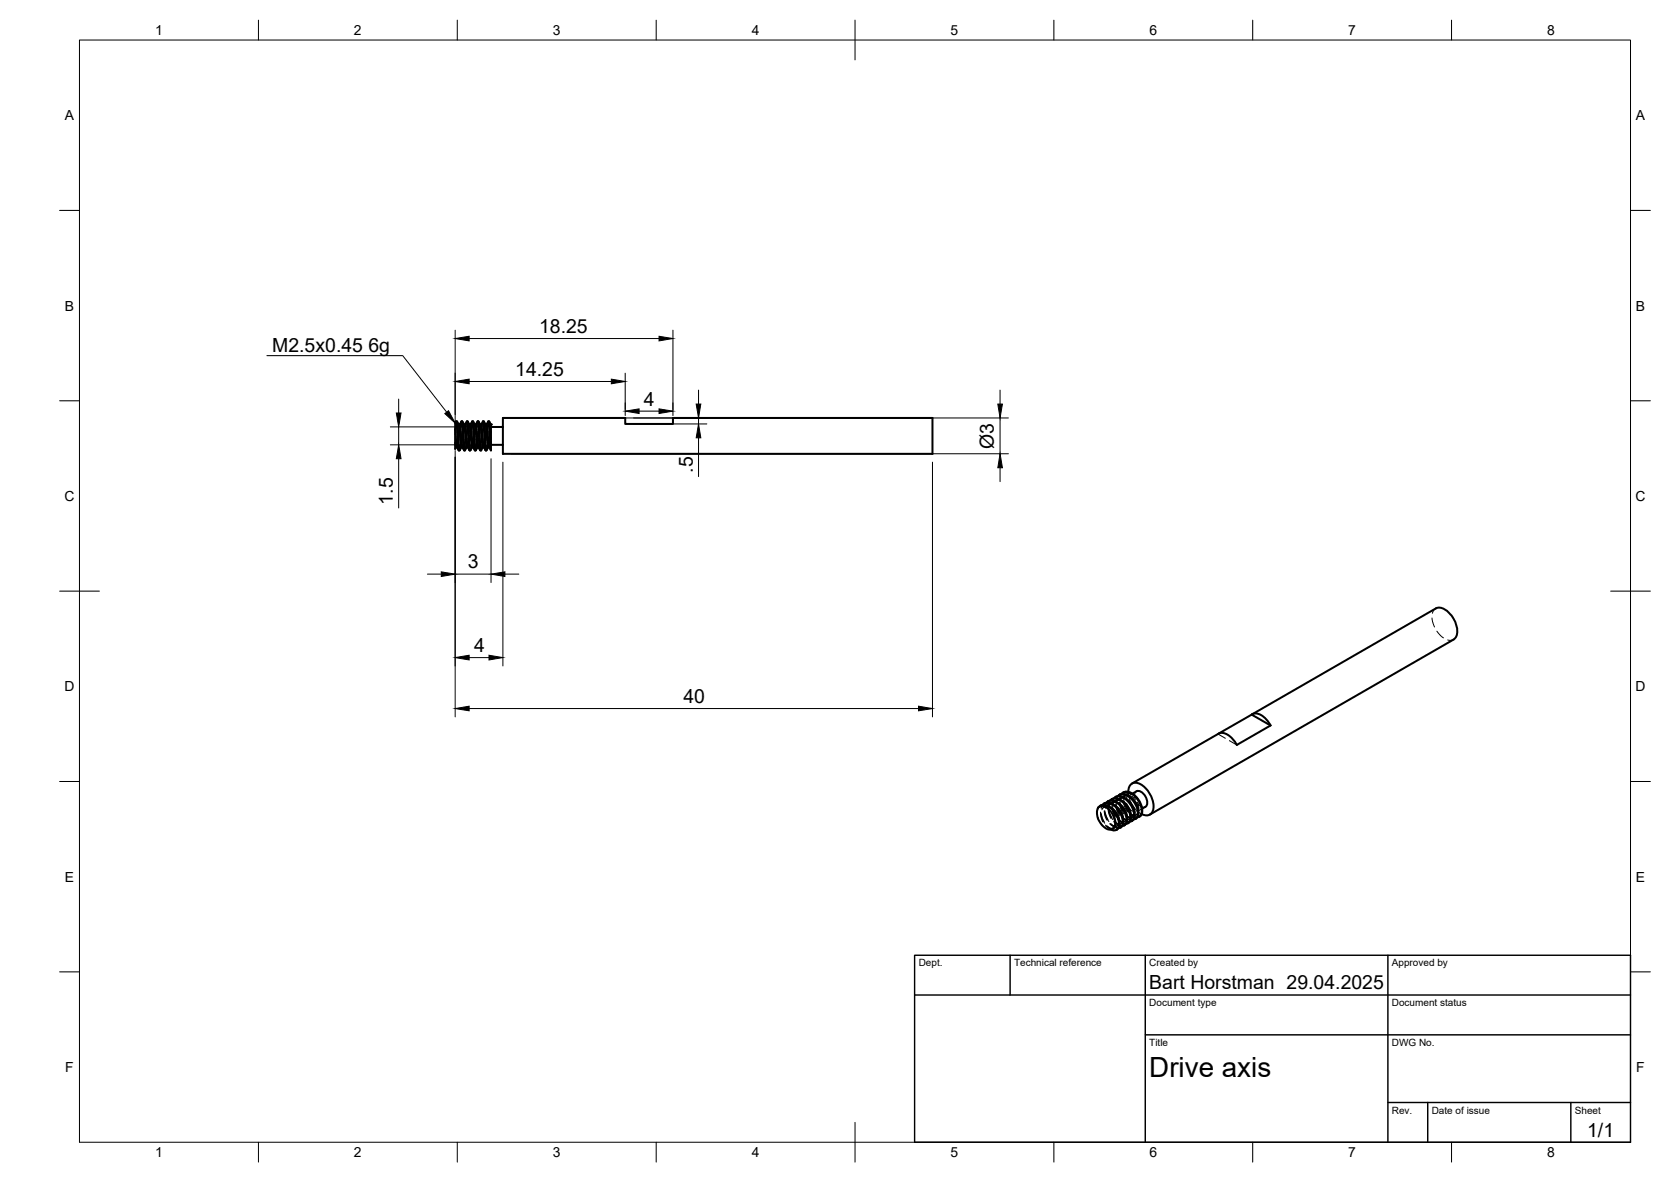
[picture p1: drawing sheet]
<svg xmlns="http://www.w3.org/2000/svg" width="420mm" height="297mm" viewBox="0 0 420 297" stroke-linecap="round" stroke-linejoin="round" font-family="sans-serif">
<!-- layer: Visible -->
<g fill="none" stroke="#000" stroke-width=".51">
<path d="M114.4 107.9v3.3l.3 1.2M114.4 111.2v1.6l.3-.4M114.7 105.9l.5 6.4a.62 .62 0 0 0 .3 .9M114.7 105.9l-.3 .4v1.6l.5 4.5M114.7 112.4h.2M114.7 105.9h.2M114.9 105.9l.6 7.3 .5-.8M114.9 112.4l.4 .8M114.9 105.9l.5 .8M115.3 106.7h.3M115.4 106.7l.6 5.7M115.6 106.7l.6 5.7"/>
<path d="M116 105.9l.6 6.4a.62 .62 0 0 0 .3 .9M116 105.9l-.4 .8M116 112.4h.2M116 105.9h.2M116.2 105.9l.7 7.3 .5-.8M116.2 112.4l.5 .8M116.2 105.9l.5 .8M116.7 106.7h.2M116.7 106.7l.6 5.7M116.9 106.7l.7 5.7M117.3 112.4h.3M117.4 105.9l.5 6.4a.62 .62 0 0 0 .4 .9"/>
<path d="M117.4 105.9l-.5 .8M117.4 105.9h.2M117.6 105.9l.7 7.3 .4-.8M117.6 112.4l.4 .8M117.6 105.9l.4 .8M118 106.7l.6 5.1a.43 .43 0 0 0 .4 .6M118 106.7h.3M118.3 106.7l.6 5.7M118.7 105.9l.6 6.4a.68 .68 0 0 0 .3 .9M118.7 105.9l-.4 .8M118.7 105.9h.2M118.9 105.9l.7 7.3 .5-.8"/>
<path d="M118.9 112.4l.5 .8M119 105.9l.7 1 .6 5.5M119.4 106.7l.7 5.7M119.6 106.7l.5-.8 .7 7.3-.5-.8M120.1 112.4h.2M120.1 105.9h.2M120.3 105.9l.7 7.3 .4-.8M120.3 105.9l.4 .8h.3M120.8 106.7l.6 5.7M120.8 113.2h.2M121 106.7l.4-.8 .7 7.3M121 106.7l.6 5.7"/>
<path d="M121.4 112.4h.3M121.4 105.9h.2M121.6 105.9l.7 7.3 .5-.8M121.6 112.4l.5 .8M121.7 105.9l.4 .8M122.1 106.7h.2M122.1 106.7l.6 5.7M122.1 113.2h.2M122.3 106.7l.7 5.7M122.7 112.4h.3M122.8 105.9l.6 7.3v-1.6M122.8 105.9l-.5 .8"/>
<path d="M122.8 105.9h.2l.1 .5 .3 5.2M123 112.4l.4 .8M123 105.9l.4 .8M123.4 106.7v4.9M123.4 106.7h.1M123.4 107.3h3M123.4 111.8h3M126.4 105h30.8v1.5h12v-1.5h65.3v9.1h-108.1zM361 152.9l-46.1 26.6M361 152.9a3 3 0 0 1 3.4 1.2 6.1 6.1 0 0 1 1.8 5.8l-.7 .8M314.7 179.6l4.8 2.7M314.7 179.6l-8.2 4.7"/>
<path d="M314.7 179.6a3 3 0 0 1 3.7 1.2l1.1 1.5M365.5 160.7l-76.4 44M281.4 199.8a3.1 3.1 0 0 1 3.8 1.5 3.6 3.6 0 0 1 .6 4.3l-.2 .1M282 199.5a2.68 2.68 0 0 1 3.8 1.1 4 4 0 0 1 .9 4.4l-.7 .4M282.3 199.2a2.91 2.91 0 0 1 3.7 1.3 4.1 4.1 0 0 1 .9 4.4l-.5 .4M283.7 199a1.92 1.92 0 0 1 .9-2.1 1.92 1.92 0 0 1 2.2 .2 6.5 6.5 0 0 1 3.1 6.7 1.81 1.81 0 0 1-2.8 .8M285.7 198.9l-.9 .5M285.8 198.9a2.6 2.6 0 0 1 2.7 2.8l-.2 .8-.3 .3M319.5 182.3l-8.5 4.9a4.7 4.7 0 0 0-4.2-3l-22.2 12.7M276.1 203.1a2.27 2.27 0 0 1 3.6 .4 4.5 4.5 0 0 1 1.4 4.7l-.6 .4-1.1-.1M276.1 203.1a1.72 1.72 0 0 1 2.5 .2 4.6 4.6 0 0 1 1.7 4.5l-.3 .3M276.1 203.1a4.3 4.3 0 0 0 3.1 5.4 1.77 1.77 0 0 0 1.1-2.7l-.3-.5"/>
<path d="M276.8 202.4a2.96 2.96 0 0 1 3.4 1.4 4.1 4.1 0 0 1 1 4.4l-.3 .3M276.8 202.4l-.2 .1M277.2 202.3a2.47 2.47 0 0 1 3.5 .7 4.4 4.4 0 0 1 1.3 4.7l-.8 .4M277.7 201.9a2.94 2.94 0 0 1 3.5 1.4 3.9 3.9 0 0 1 .8 4.5l-.3 .2M277.7 201.9l-.1 .1M278.2 201.7a2.23 2.23 0 0 1 3.2 .5 4.9 4.9 0 0 1 1.7 4.8l-.5 .5-.4 .1M278.5 201.4a3 3 0 0 1 3.8 1.6 3.5 3.5 0 0 1 .6 4.2l-.3 .3M279.1 201.2a2.23 2.23 0 0 1 3.3 .5 4.5 4.5 0 0 1 1.5 4.9l-.8 .4M279.3 203a4.6 4.6 0 0 1 2.2 3.5M279.5 200.9a3 3 0 0 1 3.8 1.6 3.5 3.5 0 0 1 .6 4.2l-.3 .2M280.1 200.6a2.23 2.23 0 0 1 3.2 .5 4.4 4.4 0 0 1 1.5 5l-.7 .4M280.3 202.4a4.3 4.3 0 0 1 2.1 3.5"/>
<path d="M280.6 200.2a3.3 3.3 0 0 1 3.8 2l.7 1.3a2.23 2.23 0 0 1-.4 2.8M280.6 200.2l-.2 .1M280.9 208.5l-.2 .1M281 200.1a2.23 2.23 0 0 1 3.3 .5 4.4 4.4 0 0 1 1.5 4.9l-.8 .4M281.2 201.9a4.6 4.6 0 0 1 2.2 3.5M282.2 201.3a4.3 4.3 0 0 1 2.1 3.6M283.2 200.8a4.6 4.6 0 0 1 2.1 3.5M284.1 200.2a4.5 4.5 0 0 1 2.1 3.6M284.7 206.3l-.2 .1M285.6 205.7l-.1 .1M288 202.8l-.8 .4"/>
</g>
<!-- layer: Hidden -->
<g fill="none" stroke="#000" stroke-width=".25">
<path d="M114.6 106.7l-.2 1.3M114.6 108.4l-.1 2.4M114.7 112.4h.1M114.9 105.9l-.2 1.3M114.9 112.4h.1M115 110.1l-.3 2.3M115.2 110.2l-.3 2.2M115.3 106.7h.1M115.4 106.7l-.4 2.2M115.5 111.8l-.1 1.4M115.6 106.7l-.3 2.3M115.6 106.7h.1"/>
<path d="M115.7 112l-.1 1.2M115.8 108.3l-.2 2.3M116 108.4l-.2 2.4M116 105.9l-.1 1.2M116 112.4h.1M116.2 105.9l-.2 1.3M116.3 110.1l-.3 2.3M116.6 110.2l-.3 2.2M116.7 106.7h.1M116.7 106.7l-.3 2.3M116.9 111.9l-.2 1.3M116.9 106.7h.1"/>
<path d="M116.9 106.7l-.3 2.3M117.1 112l-.2 1.2M117.1 108.3l-.1 2.4M117.3 108.4l-.1 2.4M117.4 105.9l-.2 1.2M117.4 112.4h.1M117.6 105.9l-.2 1.3M117.6 112.4h.1M117.6 110.1l-.3 2.3M117.9 110.2l-.3 2.2M118 106.7h.1M118 106.7l-.3 2.3"/>
<path d="M118.3 111.9l-.2 1.3M118.3 106.7l-.3 2.3M118.4 112l-.1 1.1M118.5 108.3l-.2 2.4M118.7 108.4l-.2 2.4M118.7 105.9l-.1 1.2M118.7 112.4h.1M118.9 105.9l-.2 1.3M119 110.1l-.3 2.3M119.3 110.2l-.3 2.2M119.4 106.7h.1M119.4 106.7l-.3 2.2"/>
<path d="M119.6 111.9l-.2 1.3M119.6 106.7h.1M119.7 106.7l-.3 2.3M119.8 112l-.2 1.1M119.8 108.3l-.1 2.3M120 108.4l-.1 2.4M120.1 105.9l-.2 1.2M120.1 112.4h.1M120.3 105.9l-.2 1.4M120.3 112.4h.1M120.4 110.1l-.3 2.3M120.6 110.2l-.3 2.2"/>
<path d="M120.7 106.7h.1M120.8 106.7l-.4 2.3M120.9 111.8l-.1 1.4M121 106.7l-.3 2.3M121.1 112l-.1 1.2M121.2 108.3l-.2 2.3M121.4 108.4l-.2 2.4M121.4 105.9l-.1 1.2M121.6 105.9l-.2 1.4M121.7 112.4h.1M121.7 110.1l-.3 2.3M122 110.2l-.4 2.2"/>
<path d="M122.1 106.7h.1M122.1 106.7l-.3 2.2M122.3 111.8l-.2 1.4M122.3 106.7h.1M122.3 106.7l-.3 2.3M122.5 112l-.2 1.2M122.5 108.3l-.1 2.3M122.7 108.4l-.1 2.4M122.8 105.9l-.2 1.2M122.8 112.4h.1M123 105.9l-.2 1.4M123 112.4h.1"/>
<path d="M123 110.2l-.3 2.2M123.3 110l-.3 2.4M123.4 106.7l-.3 2.3M123.4 108.4v.4M360.1 155.3l.6 2.3M361 152.9l-.5 .5-.3 .7M361.3 158.6l1.6 1.7M365.5 160.7l-.7 .2-.8-.1M281.5 199.7l-.5 .5-.3 .7M282 199.5l-.4 .8M282.5 199.1l-.5 .5-.3 .8M282.9 200l-.3 .8 .1 1.1"/>
<path d="M283.3 199.5l-.1 .1M283.7 199l.1 1 .6 1.7M284.1 199.5h-.4l-.7 .2-.5 1.1M284.8 199.4l-1.2 .7M285.7 198.9a1.75 1.75 0 0 0-.2 2M306.2 184.5l1.9 1M306.4 184.4l-.2 .1M306.5 184.3l-.3 .2M309.1 186.1l1.9 1.1M275.9 205l.2 .7M276.7 204.1l.2 1.1 .4 1.2M276.7 204.2l.1 1.1 .5 1.2"/>
<path d="M276.8 202.4l-.6 .6-.3 .8M276.9 204.3l.8 2.3M276.9 204.7l.2 .9 .7 1.3M277.2 203.2l.5-.4h.7l1 .4M277.2 202.3l-.3 .6M277.6 202.8l-.1 .1M277.7 203.7l.2 1.3 .5 1M277.7 203.9l.1 1 .5 1.2M277.7 201.9l-.5 .5-.3 .8M277.8 203.8l.8 2.2M277.9 204.3l.2 .9 .7 1.3M278 207.5l1.2 .7 .8-.2"/>
<path d="M278 207.3l1.4 1.2M278.2 201.7l-.5 .9M278.4 207.5l1.1 .9 .9 .2M278.6 207.7l.7 .4h.7M278.6 202.3l-.2 .1M278.6 203.2l.8 2.2M278.6 203.5l.2 1 .6 1.2M278.7 201.3l-.6 .6-.3 .7M278.8 203.2l.2 1.1 .5 1.2M278.9 203.8l.2 1 .7 1.2M279.1 202.8l-1.3-.1-.7 .8M279.1 207.1l1 .6h.6l.4-.4"/>
<path d="M279.1 207l1.2 .9 .9 .2M279.1 201.2l-.4 .8M279.3 207l.9 .7 1.1 .4M279.5 201.7l-.1 .1M279.6 202.6l.7 2.3M279.6 203.1l.2 1.1 .6 1.1M279.6 200.8l-.5 .4-.3 .8M279.7 202.7l.3 1.1 .5 1.1M279.8 203.2l.2 .9 .8 1.3M279.8 202.2l-.5-.1-.6 .1-.7 .9M280 208.1l-.2 .1M280 206.4l1.1 .9 1.1 .3"/>
<path d="M280.1 200.6l-.5 .9M280.2 202.6l-1.3-.4-.9 .5M280.2 204l.7 1 .3 1.1M280.3 206.4l1 .8 1 .3M280.5 201.2l-.2 .1M280.5 202.1l.8 2.2M280.6 200.2l-.5 .4-.3 .9M280.6 202.7l.3 1.2 .6 1M280.7 202.1l.2 1.1 .6 1.2M280.8 202.7l.2 1 .7 1.1M280.8 201.7h-1.2l-.4 .3-.3 .6M281 201.9l-1.2-.2-.6 .2-.3 .4"/>
<path d="M281 205.9l1 .8 1.1 .3M281 207.5l-.2 .1M281 200.1l-.4 .8M281.1 203.3l.6 .9 .5 1.2M281.2 205.9l1 .8 1.1 .3M281.5 200.6l-.2 .1M281.5 206.5l-.2 .6-.4 .4-.6 .1-.6-.3M281.5 201.5l.7 2.3M281.6 202.4l.3 1.1 .7 1M281.6 201.6l.8 2.2M281.7 202.1l.3 1 .7 1.2M281.7 201.1l-.8-.1-.4 .2-.6 .8"/>
<path d="M281.7 201.3l-.7-.2-.5 .1-.7 .8M281.9 202.6l.8 1.1 .4 1M281.9 207l-.2 .1M282 205.3l1.1 1 1 .2M282.1 206.6l-.2 .4-.5 .2-.6-.2-.7-.4M282.2 205.3l1 .9 1 .2M282.4 205.9l-.2 .8-.3 .3h-.6l-.7-.2M282.4 200.1l-.2 .1M282.6 200.7l-1.1-.1-.5 .4-.4 .6M282.6 202l.4 1.2 .6 .9M282.7 201.5l.2 1 .7 1.2M282.7 200.6h-1.2l-.4 .4-.3 .5"/>
<path d="M282.7 202l.8 .9 .5 1.1M282.7 200.3a1.28 1.28 0 0 1 1-.9 1.28 1.28 0 0 1 1.3 .4l1 .9 .7 1.2M282.9 206.4l-.2 .1M282.9 204.8l1 .8 1.1 .3M283.1 203l.8 1.2 1 .9M283.1 205.9l-.2 .4-.4 .3h-.6l-.7-.4M283.1 204.8l1.1 .8 1 .2M283.3 201.9l.6 1.2 .8 .8M283.3 200.1l-1.1 .1-.4 .4-.2 .6M283.4 205.4l-.5 1-.6 .1-.7-.3M283.5 201.3l.9 1 .5 .9M283.7 200h-1.2l-.4 .3-.3 .6"/>
<path d="M283.8 205.9l-.1 .1M284.1 205.1l-.1 .5-.4 .4h-.6l-.7-.3M284.3 204.9l-.1 .6-.4 .4h-.6l-.6-.2M284.4 200.6l.8 1 .6 .9M284.8 205.3l-.2 .1M284.9 205.1l1.1 .3M284.9 205.1l1.1 .3 .6-.2M285 202.7l.8 1 1.3 .9M285.1 204.4l-.2 .6-.3 .5h-.5l-.7-.2M285.2 200.6a1.09 1.09 0 0 0-1-.7 1.09 1.09 0 0 0-1 .7M285.3 204.3l-.2 .6-.3 .4-.5 .1-.8-.3M285.7 204.8l-.1 .1"/>
<path d="M286 201.6a1.87 1.87 0 0 1-.1 2.3M286 203.7v.6l-.4 .5-.4 .2-.7-.2M286.1 202a1.82 1.82 0 0 0 1.9 .8M286.2 203.8l-.2 .7-.3 .3h-.6l-.7-.3M287.1 203l.1 1-.3 .9M287.2 203.2l-1.3 .8"/>
</g>
<!-- layer: Visible -->
<circle cx="123.4" cy="106.7" r=".25" fill="#000"/>
<!-- layer: BORDER -->
<g fill="none" stroke="#000" stroke-width=".25">
<path d="M20 10.1h390v276.9h-390zM65 5.1v5M115 5.1v5M165 5.1v5M215 5.1v10M265 5.1v5M315 5.1v5M365 5.1v5M15 52.9h5M410 52.9h5M15 100.7h5M410 100.7h5"/>
<path d="M15 148.6h10M405 148.6h10M15 196.4h5M410 196.4h5M15 244.2h5M410 244.2h5M65 287v5M115 287v5M165 287v5M215 282.1v9.9M265 287v5M315 287v5"/>
<path d="M365 287v5"/>
</g>
<!-- layer: TITLEBLOCK -->
<path d="M230 240.1h180v46.9h-180zM230 250h180M254 240.1v9.9M288 240.1v46.9M349 240.1v46.9M288 260.1h122M349 277.1h61M359 277.1v9.9M395 277.1v9.9" fill="none" stroke="#000" stroke-width=".36"/>
<!-- layer: FD_Dimensions -->
<g fill="none" stroke="#000" stroke-width=".25">
<path d="M114.4 83v22.8M118 95.9h35.7M118 85.1h47.7M157.2 93.8v10.6M169.2 83v21.4M175.6 98v3.5M251.5 98v3.5M98.1 107.3h23.2M98.1 111.8h23.2M100.2 100.3v3.5M100.2 107.3v4.5M100.2 115.3v12.4"/>
<path d="M114.4 113.2v67M123.5 115.3v31.1M126.4 116.1v51.3M128.6 114h125M128.6 105h125M159.3 106.5h18.4M160.7 103.3h5M175.6 105v1.5M175.6 110v9.8M234.5 116.1v64.1M251.5 105v9M251.5 117.5v3.5"/>
<path d="M107.5 144.3h3.5M114.4 144.3h9.1M127 144.3h3.5M118 165.3h5M118 178.1h112.9"/>
</g>
<g fill="#000" stroke="#000" stroke-width=".25">
<path d="M114.4 95.9l3.6-.6v1.1zM114.4 85.1l3.6-.6v1.2zM153.7 95.3l3.5 .6-3.5 .5zM165.7 84.5l3.5 .6-3.5 .6zM99.7 103.8h1.1l-.6 3.5zM100.2 111.8l.6 3.5h-1.1zM157.2 103.3l3.5-.5v1.1zM165.7 102.8l3.5 .5-3.5 .6zM175 101.5h1.2l-.6 3.5zM175.6 106.5l.6 3.5h-1.2zM251.5 114l.6 3.5h-1.2zM250.9 101.5h1.2l-.6 3.5z"/>
<path d="M111 143.7l3.4 .6-3.4 .6zM123.5 144.3l3.5-.6v1.2zM114.4 165.3l3.6-.6v1.1zM114.4 178.1l3.6-.6v1.1zM123 164.7l3.4 .6-3.4 .5zM230.9 177.5l3.6 .6-3.6 .5z"/>
</g>
<!-- layer: Hole Notes -->
<path d="M111.8 103.9l1-.7 1.6 3.1z" fill="#000" stroke="#000" stroke-width=".25"/>
<path d="M67.1 89.4h34.2l11 14.2" fill="none" stroke="#000" stroke-width=".25"/>
<text font-size="7" x="289" y="270.6">Drive axis</text>
<g font-size="4.9">
<text x="135.6" y="83.6">18.25</text>
<text x="68.5" y="88.4">M2.5x0.45</text>
<text x="92.6" y="88.4">6g</text>
<text x="129.5" y="94.4">14.25</text>
<text x="161.9" y="101.9">4</text>
<text x="249.9" y="112.8" transform="rotate(-90 249.9 112.8)">Ø3</text>
<text x="174.2" y="118.8" transform="rotate(-90 174.2 118.8)">.5</text>
<text x="98.8" y="126.8" transform="rotate(-90 98.8 126.8)">1.5</text>
<text x="117.6" y="142.8">3</text>
<text x="119.2" y="163.9">4</text>
<text x="171.8" y="176.6">40</text>
<text x="289" y="248.5">Bart Horstman 29.04.2025</text>
<text x="399.1" y="285.7">1/1</text>
</g>
<g font-size="3.5">
<text x="39" y="8.8">1</text>
<text x="89" y="8.8">2</text>
<text x="139" y="8.8">3</text>
<text x="189" y="8.8">4</text>
<text x="239" y="8.8">5</text>
<text x="289" y="8.8">6</text>
<text x="339" y="8.8">7</text>
<text x="389" y="8.8">8</text>
<text x="16.3" y="30.2">A</text>
<text x="411.3" y="30.2">A</text>
<text x="16.3" y="78">B</text>
<text x="411.3" y="78">B</text>
<text x="16.2" y="125.9">C</text>
<text x="411.2" y="125.9">C</text>
<text x="16.2" y="173.7">D</text>
<text x="411.2" y="173.7">D</text>
<text x="16.3" y="221.6">E</text>
<text x="411.3" y="221.6">E</text>
<text x="16.4" y="269.4">F</text>
<text x="411.4" y="269.4">F</text>
<text x="39" y="290.8">1</text>
<text x="89" y="290.8">2</text>
<text x="139" y="290.8">3</text>
<text x="189" y="290.8">4</text>
<text x="239" y="290.8">5</text>
<text x="289" y="290.8">6</text>
<text x="339" y="290.8">7</text>
<text x="389" y="290.8">8</text>
</g>
<g font-size="2.5">
<text x="231" y="242.9">Dept.</text>
<text x="255" y="242.9">Technical reference</text>
<text x="289" y="242.9">Created by</text>
<text x="350" y="242.9">Approved by</text>
<text x="289" y="252.8">Document type</text>
<text x="350" y="252.8">Document status</text>
<text x="289" y="262.9">Title</text>
<text x="350" y="262.9">DWG No.</text>
<text x="350" y="279.9">Rev.</text>
<text x="360" y="279.9">Date of issue</text>
<text x="396" y="279.9">Sheet</text>
</g>
</svg>
